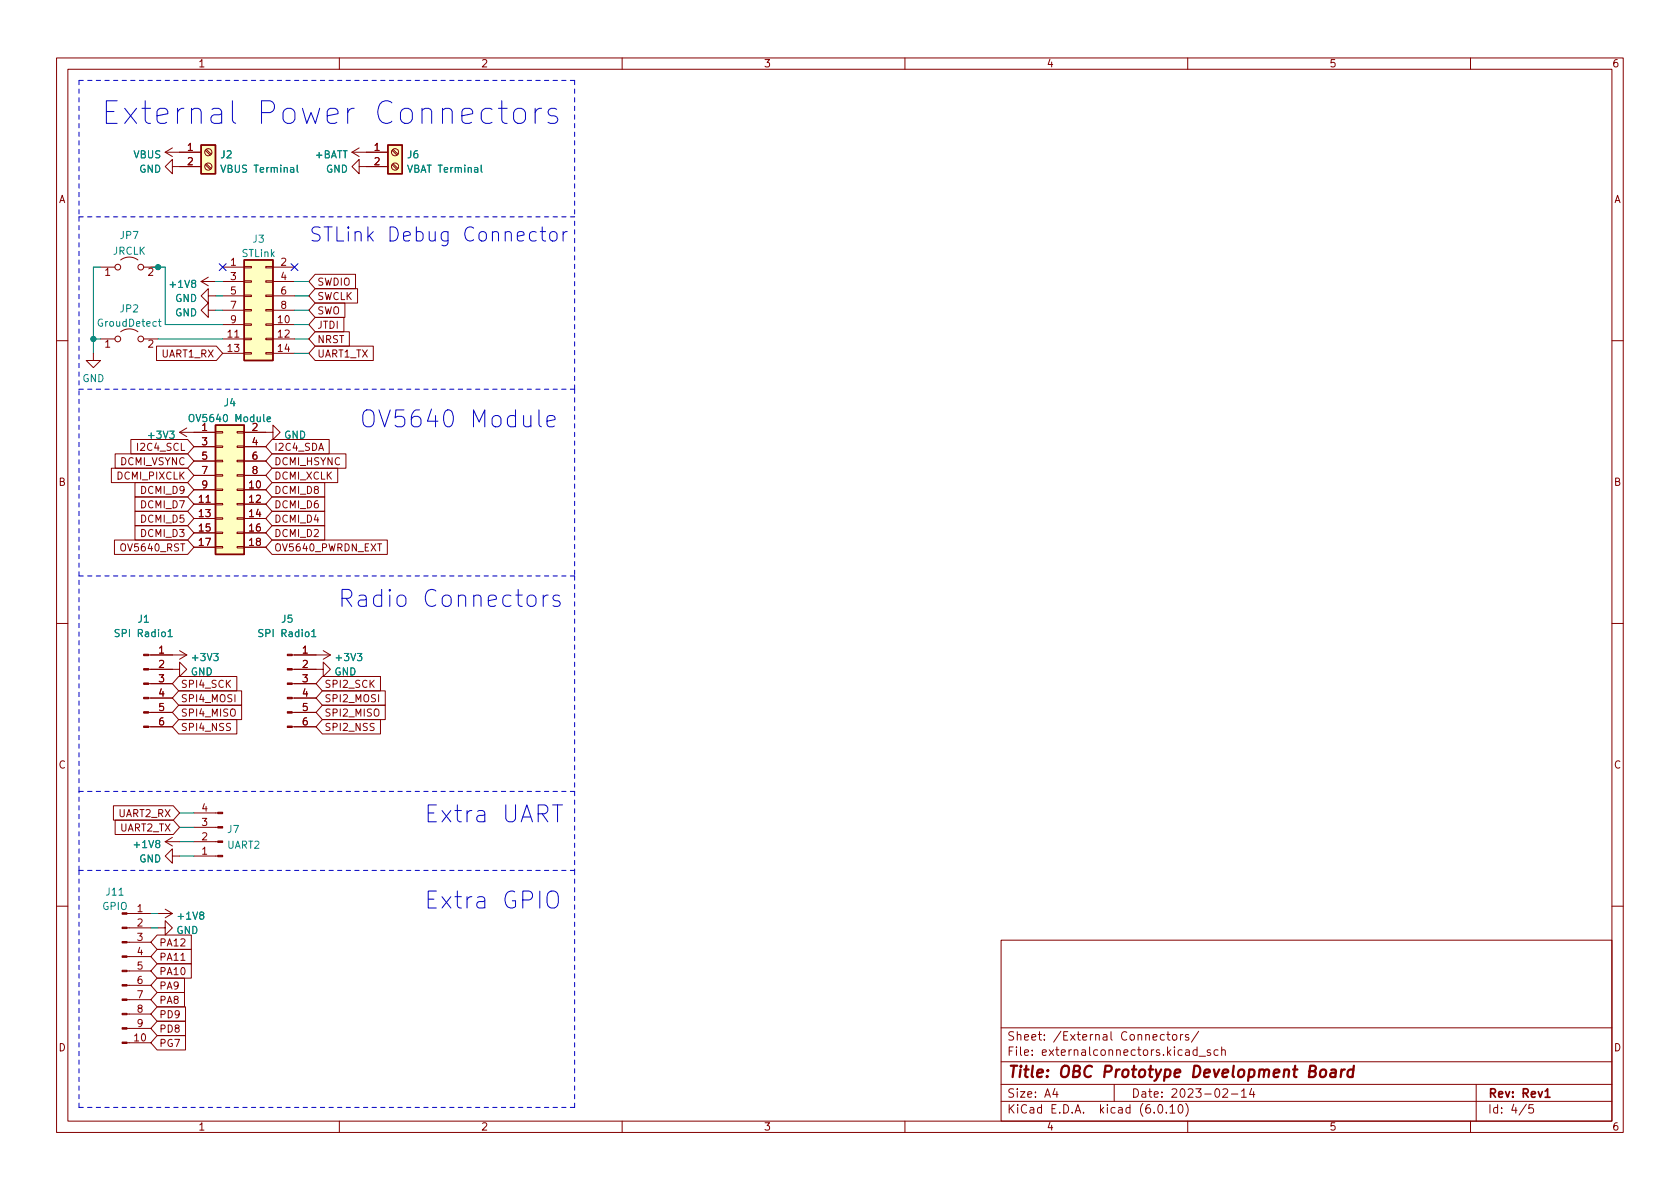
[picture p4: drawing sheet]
<svg xmlns="http://www.w3.org/2000/svg" width="297mm" height="210mm" viewBox="0 0 297 210" stroke-linecap="round" stroke-linejoin="round" font-family="sans-serif">
<g fill="none" stroke="#840000" stroke-width=".18">
<path d="M10 10.2h277v190.1h-277zM12 12.2h273v186.1h-273zM60 10.2v2M110 10.2v2M160 10.2v2M210 10.2v2M260 10.2v2M29.2 26.9l1.3 .8M29.2 26.9h6.4M30.5 29.5v-1.3l-1.3 1.3 1.3 1.2v-1.2h5.1M30.5 26.2l-1.3 .7M36.3 29.1l.9 .9"/>
<path d="M36.3 26.6l.9 .8M36.5 29l.8 .8M36.5 26.4l.8 .8M62.2 26.9h6.4M62.2 26.9l1.3 .8M63.5 29.5v-1.3l-1.3 1.3 1.3 1.2v-1.2h5.1M63.5 26.2l-1.3 .7M69.3 29.1l.9 .9M69.3 26.6l.9 .8M69.5 29l.9 .8M69.5 26.4l.9 .8M17.8 47.2h2.5"/>
<path d="M17.8 59.9h2.5M21.3 58.7a2.54 2.54 0 0 1 3.1 0M21.3 46a2.54 2.54 0 0 1 3.1 0M25.4 47.2h2.5M25.4 59.9h2.5M35.6 49.8h2.5M35.6 49.8l1.2 .7M36.8 52.3v-1.3l-1.2 1.3 1.2 1.3v-1.3h1.3M36.8 54.9v-1.3l-1.2 1.3 1.2 1.2v-1.2h1.3M36.8 49l-1.2 .8M39.4 47.2h3.8M39.4 57.4h3.8"/>
<path d="M39.4 59.9h3.8M39.4 49.8h3.8M39.4 52.3h3.8M39.4 54.9h3.8M43.2 59.8h1.2v.3h-1.2zM43.2 57.3h1.2v.2h-1.2zM43.2 54.7h1.2v.3h-1.2zM43.2 52.2h1.2v.2h-1.2zM43.2 49.7h1.2v.2h-1.2zM43.2 47.1h1.2v.3h-1.2zM47 59.8h1.3v.3h-1.3zM47 57.3h1.3v.2h-1.3z"/>
<path d="M47 54.7h1.3v.3h-1.3zM47 52.2h1.3v.2h-1.3zM47 49.7h1.3v.2h-1.3zM47 47.1h1.3v.3h-1.3zM48.3 47.2h3.8M48.3 57.4h3.8M48.3 59.9h3.8M48.3 49.8h3.8M48.3 52.3h3.8M48.3 54.9h3.8M55.7 53.6h5.3v2.5h-5.3l-1.1-1.2zM55.7 58.7h6.1v2.5h-6.1l-1.1-1.3z"/>
<path d="M55.7 56.1h5.1v2.6h-5.1l-1.1-1.3zM55.7 48.5h7.2v2.5h-7.2l-1.1-1.2zM55.7 51h7.5v2.6h-7.5l-1.1-1.3zM10 60.2h2M16.5 62.5v1.2h1.3l-1.3 1.3-1.3-1.3h1.3M23.1 77.7h10.1l1.1 1.3-1.1 1.3h-10.1zM27.7 61.2h10.6l1.1 1.3-1.1 1.2h-10.6zM31.7 76.4l1.3 .8M31.7 76.4h6.4M33 75.7l-1.3 .7M34.3 79h3.8M38.1 78.9h1.3v.2h-1.3z"/>
<path d="M38.1 76.3h1.3v.3h-1.3zM39.4 62.5h3.8M41.9 78.9h1.3v.2h-1.3zM41.9 76.3h1.3v.3h-1.3zM43.2 62.4h1.2v.2h-1.2zM43.2 76.4h5.1v-1.2l1.2 1.2-1.2 1.3v-1.3M43.2 79h3.8M47 62.4h1.3v.2h-1.3zM48.1 77.7h10.1v2.6h-10.1l-1.1-1.3zM48.3 62.5h3.8M55.7 61.2h10.3v2.5h-10.3l-1.1-1.2zM285 60.2h2"/>
<path d="M19.7 82.8h13.5l1.1 1.3-1.1 1.2h-13.5zM20.2 95.5h13l1.1 1.3-1.1 1.2h-13zM20.4 80.3h12.8l1.1 1.2-1.1 1.3h-12.8zM23.9 93h9.3l1.1 1.2-1.1 1.3h-9.3zM23.9 90.4h9.3l1.1 1.3-1.1 1.3h-9.3zM23.9 85.3h9.3l1.1 1.3-1.1 1.3h-9.3zM23.9 87.9h9.3l1.1 1.2-1.1 1.3h-9.3zM34.3 86.6h3.8M34.3 89.1h3.8M34.3 91.7h3.8M34.3 94.2h3.8M34.3 96.8h3.8"/>
<path d="M34.3 81.5h3.8M34.3 84.1h3.8M38.1 96.6h1.3v.3h-1.3zM38.1 94.1h1.3v.3h-1.3zM38.1 91.6h1.3v.2h-1.3zM38.1 89h1.3v.3h-1.3zM38.1 86.5h1.3v.2h-1.3zM38.1 83.9h1.3v.3h-1.3zM38.1 81.4h1.3v.3h-1.3zM41.9 96.6h1.3v.3h-1.3zM41.9 94.1h1.3v.3h-1.3zM41.9 91.6h1.3v.2h-1.3z"/>
<path d="M41.9 89h1.3v.3h-1.3zM41.9 86.5h1.3v.2h-1.3zM41.9 83.9h1.3v.3h-1.3zM41.9 81.4h1.3v.3h-1.3zM43.2 86.6h3.8M43.2 89.1h3.8M43.2 91.7h3.8M43.2 94.2h3.8M43.2 96.8h3.8M43.2 81.5h3.8M43.2 84.1h3.8M48.1 90.4h9.3v2.6h-9.3l-1.1-1.3z"/>
<path d="M48.1 87.9h9.3v2.5h-9.3l-1.1-1.3zM48.1 95.5h20.4v2.5h-20.4l-1.1-1.2zM48.1 82.8h11.6v2.5h-11.6l-1.1-1.2zM48.1 85.3h9.3v2.6h-9.3l-1.1-1.3zM48.1 80.3h13.1v2.5h-13.1l-1.1-1.3zM48.1 93h9.3v2.5h-9.3l-1.1-1.3zM10 110.2h2M26.3 118.4h5.4v-1.3l1.3 1.3-1.3 1.2v-1.2M26.3 115.8h6.7M31.6 119.6h10.3v2.6h-10.3l-1.1-1.3zM31.7 115.1l1.3 .7M33 115.8l-1.3 .8"/>
<path d="M51.7 118.4h5.4v-1.3l1.3 1.3-1.3 1.2v-1.2M51.7 115.8h6.7M57 119.6h10.3v2.6h-10.3l-1.1-1.3zM57.1 115.1l1.3 .7M58.4 115.8l-1.3 .8M285 110.2h2M26.3 128.5h4.2M26.3 126h4.2M26.3 123.4h4.2M26.3 120.9h4.2M31.6 127.2h10.3v2.6h-10.3l-1.1-1.3zM31.6 124.7h11.1v2.5h-11.1l-1.1-1.2z"/>
<path d="M31.6 122.2h11.1v2.5h-11.1l-1.1-1.3zM51.7 128.5h4.2M51.7 126h4.2M51.7 123.4h4.2M51.7 120.9h4.2M57 122.2h11.1v2.5h-11.1l-1.1-1.3zM57 127.2h10.3v2.6h-10.3l-1.1-1.3zM57 124.7h11.1v2.5h-11.1l-1.1-1.2zM20.1 142.5h10.5l1.1 1.3-1.1 1.2h-10.5zM20.4 145h10.2l1.1 1.3-1.1 1.3h-10.2zM29.2 148.8l1.3 .8M29.2 148.8h2.5"/>
<path d="M30.5 151.4v-1.3l-1.3 1.3 1.3 1.2v-1.2h1.2M30.5 148.1l-1.3 .7M34.3 148.8h4.2M34.3 143.8h4.2M34.3 146.3h4.2M34.3 151.4h4.2M10 160.2h2M22.5 179.3h4.2M22.5 176.8h4.2M22.5 174.2h4.2M22.5 171.7h4.2M22.5 169.2h4.2"/>
<path d="M22.5 166.6h4.2M22.5 164.1h4.2M22.9 161.5h3.8M27.8 173h4.8v2.5h-4.8l-1.1-1.3zM27.8 170.4h6v2.6h-6l-1.1-1.3zM27.8 167.9h6v2.5h-6l-1.1-1.2zM27.8 165.3h6v2.6h-6l-1.1-1.3zM27.8 175.5h4.8v2.5h-4.8l-1.1-1.2zM27.8 178h5v2.6h-5l-1.1-1.3zM27.9 164.1h1.3v-1.3l1.3 1.3-1.3 1.2v-1.2M27.9 161.5h2.6M29.2 160.8l1.3 .7"/>
<path d="M30.5 161.5l-1.3 .8M32 169.8h.7M177 166.3h108v32h-108zM285 160.2h2M22.5 184.4h4.2M22.5 181.9h4.2M27.8 183.1h5v2.6h-5l-1.1-1.3zM27.8 180.6h5v2.5h-5l-1.1-1.2zM60 198.3v2M110 198.3v2M160 198.3v2M177 194.8h108"/>
<path d="M177 191.8h108M177 187.8h108M177 181.8h108M186.5 192.5l-.4 1h1M186.9 193v1M197 191.8v3M204.9 195.4l.2-.1a.81 .81 0 0 1 .6 .7 .81 .81 0 0 1-.3 .8h-.2a.81 .81 0 0 1-.6-.6 .81 .81 0 0 1 .3-.8zM205.9 183l-.5-.1-.3 .3v.4l.2 .3h.6M206.2 196.7v.1M206.3 182.9h.6M206.5 182.4v1.3l.4 .2M206.9 195.8l.4-.5v1.5"/>
<path d="M206.9 196.8h.8M207.4 183.1l.2-.2 .4 .2 .1 .5-.2 .3h-.3l-.2-.1zM208.5 195.4l.1-.1a.81 .81 0 0 1 .6 .7 .81 .81 0 0 1-.3 .8h-.1a.81 .81 0 0 1-.6-.6 .81 .81 0 0 1 .3-.8zM208.7 182.9v1M209.1 182.9l-.2 .1-.2 .2M209.6 195.1a1.72 1.72 0 0 1 0 2.3M210 198.3v2M210.1 183l-.3-.1-.2 .2v.3l.5 .1v.4h-.5M211.6 185.7l-.4-.1-.3 .3v.4l.2 .3h.5M211.6 185.1v1.5M211.9 182.4l-1.3 1.9M212 186.8h1.1"/>
<path d="M214 185.7l-.4-.1-.2 .2 .1 .3 .5 .1v.4h-.6M215.4 185.7l-.5-.1-.3 .3v.4l.2 .3h.6M216 185.8l.2-.2 .4 .1v.9M216 185.1v1.5M216.2 192.7l.6-.2 .2 .2 .1 .3-1 1h1M217.7 193.5h1.2M219.5 193l.4-.5v1.5M219.5 194h.9M221.3 192.5l-.4 1h1M221.6 193v1M260 198.3v2M261 191.8v6.5"/>
<path d="M269.9 195.3l-1.3 1.9M271.1 195.3h-.7l-.1 .7 .2-.1 .5 .1 .2 .2-.1 .5-.2 .1-.6-.1"/>
<circle cx="36.8" cy="29.5" r=".63"/>
<circle cx="36.8" cy="26.9" r=".63"/>
<circle cx="69.8" cy="29.5" r=".63"/>
<circle cx="69.8" cy="26.9" r=".63"/>
<circle cx="20.8" cy="59.9" r=".51"/>
<circle cx="20.8" cy="47.2" r=".51"/>
<circle cx="24.9" cy="47.2" r=".51"/>
<circle cx="24.9" cy="59.9" r=".51"/>
</g>
<path d="M273.2 193l.4-.5v1.5M273.2 194h.9" fill="none" stroke="#840000" stroke-width=".3"/>
<path d="M233.6 189.3a.52 .52 0 0 1 .5-.2 .52 .52 0 0 1 .4 .4l-.1 .6a.55 .55 0 0 1-.5 .4 .55 .55 0 0 1-.5-.4zM235.4 189.2l.2-.1 .5 .1v1.3M236.2 189.6l-.7 .1a.4 .4 0 0 0-.3 .3 .4 .4 0 0 0 .2 .5l.7-.1M237.2 189.1l-.2 1.4M237.8 189.1l-.4 .1-.2 .3M239.3 189.2a.66 .66 0 0 0-1 .3l-.1 .6 .2 .3 .2 .1 .5-.1M239.4 188.5l-.3 2" fill="none" stroke="#840000" stroke-width=".4"/>
<g fill="#ffffc2" stroke="#ffffc2" stroke-width=".18">
<path d="M43.2 46h5.1v17.7h-5.1z"/>
<path d="M38.1 75.2h5.1v22.8h-5.1z"/>
<path d="M68.6 25.6h2.5v5.1h-2.5z"/>
<path d="M35.6 25.6h2.5v5.1h-2.5z"/>
</g>
<path d="M35.6 25.6h2.5v5.1h-2.5zM68.6 25.6h2.5v5.1h-2.5zM43.2 46h5.1v17.7h-5.1zM38.1 75.2h5.1v22.8h-5.1z" fill="none" stroke="#840000" stroke-width=".25"/>
<path d="M52.5 29.2v1.1l.2 .2M85.1 29.2v1.1l.2 .2M28 56.9h.5M28.2 56.4v1.1l.3 .2M33.6 73.4l.1-.1a.43 .43 0 0 1 .6 .4v.4a.42 .42 0 0 1-.4 .5 .42 .42 0 0 1-.5-.5v-.4zM47.2 74.1l.6-.1v-.2l-.4-.1-.2 .2 .1 .6h.5M29.7 111.7l.4-.4v1.3M29.7 112.6h.7M55.1 111.7l.4-.4v1.3M55.1 112.6h.7" fill="none" stroke="#008484" stroke-width=".18"/>
<g fill="#840000" stroke="#840000" stroke-width=".18">
<path d="M25.4 128.4h.9v.2h-.9z"/>
<path d="M25.4 125.9h.9v.2h-.9z"/>
<path d="M25.4 123.3h.9v.3h-.9z"/>
<path d="M25.4 120.8h.9v.2h-.9z"/>
<path d="M25.4 118.2h.9v.3h-.9z"/>
<path d="M25.4 115.7h.9v.2h-.9z"/>
<path d="M21.6 184.3h.9v.2h-.9z"/>
<path d="M21.6 181.7h.9v.3h-.9z"/>
<path d="M21.6 179.2h.9v.2h-.9z"/>
<path d="M21.6 176.7h.9v.2h-.9z"/>
<path d="M21.6 174.1h.9v.3h-.9z"/>
<path d="M21.6 171.6h.9v.2h-.9z"/>
<path d="M21.6 169h.9v.3h-.9z"/>
<path d="M21.6 166.5h.9v.2h-.9z"/>
<path d="M21.6 164h.9v.2h-.9z"/>
<path d="M21.6 161.4h.9v.3h-.9z"/>
<path d="M50.8 128.4h.9v.2h-.9z"/>
<path d="M50.8 125.9h.9v.2h-.9z"/>
<path d="M50.8 123.3h.9v.3h-.9z"/>
<path d="M50.8 120.8h.9v.2h-.9z"/>
<path d="M50.8 118.2h.9v.3h-.9z"/>
<path d="M50.8 115.7h.9v.2h-.9z"/>
<path d="M38.5 143.6h.9v.3h-.9z"/>
<path d="M38.5 146.2h.9v.2h-.9z"/>
<path d="M38.5 148.7h.9v.3h-.9z"/>
<path d="M38.5 151.3h.9v.2h-.9z"/>
</g>
<g fill="none" stroke="#0000c2" stroke-width=".18">
<path d="M88.1 19.2h1.6M88.7 17.8v3.4l.2 .4 .4 .2h.4M91 19.5a1.09 1.09 0 0 1 1.1-.4 1.09 1.09 0 0 1 .8 .8v1.2a1.09 1.09 0 0 1-1 .8 1.09 1.09 0 0 1-1.1-.8v-1.2zM94.6 19.2v2.6M95.8 19.2a1.02 1.02 0 0 0-1.2 .7M98.4 19.3l-.4-.1h-.5l-.4 .1-.2 .4 .2 .6 1.3 .4 .2 .4-.2 .5-.4 .2h-.7l-.4-.2M95.5 41h1M95.9 40.1v2.2l.1 .2 .5 .1M97.3 41.2a.68 .68 0 0 1 .7-.3 .68 .68 0 0 1 .5 .5v.7a.68 .68 0 0 1-.7 .5 .68 .68 0 0 1-.6-.5v-.7zM99.6 41v1.6M100.3 41a.64 .64 0 0 0-.7 .4M95.3 72.5v2.6l.1 .2 .3 .2"/>
<path d="M96.7 74.5l1.4-.3-.1-.6-.3-.1h-.6l-.2 .1-.2 .3v1.2l.2 .2 .2 .2h.6l.3-.2M93.3 105.5a.81 .81 0 0 1 .8-.3 .81 .81 0 0 1 .7 .6v.9a.81 .81 0 0 1-.8 .6 .81 .81 0 0 1-.8-.6v-.9zM96.1 105.2v2M96.9 105.2a.77 .77 0 0 0-.8 .6M98.9 105.4l-.7-.2-.3 .2-.1 .3 .1 .4 1 .3 .2 .3-.2 .4-.3 .1h-.5l-.3-.1M97.1 157.7a1 1 0 0 1 1.1 0 1 1 0 0 1 .5 .9v1a1 1 0 0 1-1 1 1 1 0 0 1-1-1v-1l.2-.6zM97.7 142.3h1.7"/>
</g>
<g fill="none" stroke="#0000c2" stroke-width=".18" stroke-dasharray=".8 .8">
<path d="M14 14.2v24.1M14 14.2h87.6M101.6 14.2v24.1M14 38.3v30.5M101.6 38.3h-87.6M14 68.8h87.6M101.6 68.8v-30.5M101.6 68.8v33M14 101.8v-33M101.6 101.8v38.1M101.6 101.8h-87.6M14 139.9v-38.1"/>
<path d="M101.6 139.9v14M101.6 139.9h-87.6M14 153.9v-14M14 153.9v41.9M101.6 153.9h-87.6M14 195.8h87.6M101.6 195.8v-41.9"/>
</g>
<g fill="none" stroke="#008400" stroke-width=".18">
<path d="M16.5 59.9h1.3M17.8 47.2h-1.3v15.3M26.7 47.2h2.5v10.2h10.2M27.9 59.9h11.5M38.1 52.3h1.3M38.1 54.9h1.3M38.1 49.8h1.3M52.1 59.9h2.5M52.1 52.3h2.5M52.1 57.4h2.5M52.1 54.9h2.5M52.1 49.8h2.5"/>
<path d="M52.1 62.5h2.5M31.7 143.8h2.6M31.7 146.3h2.6M31.7 151.4h2.6M31.7 148.8h2.6M26.7 164.1h1.2M26.7 161.5h1.2"/>
</g>
<path d="M38.8 46.6l1.2 1.2M40 46.6l-1.2 1.2M51.5 46.6l1.2 1.2M52.7 46.6l-1.2 1.2" fill="none" stroke="#000084" stroke-width=".18"/>
<g fill="#008400" stroke="#008400" stroke-width=".18">
<circle cx="16.5" cy="59.9" r=".46"/>
<circle cx="27.9" cy="47.2" r=".46"/>
</g>
<text font-size="5.6" fill="#0000c2" x="17.8" y="22">External Power Connectors</text>
<g font-size="4.2" fill="#0000c2">
<text x="63.5" y="75.6">OV5640 Module</text>
<text x="59.7" y="107.4">Radio Connectors</text>
<text x="74.9" y="145.5">Extra UART</text>
<text x="74.9" y="160.7">Extra GPIO</text>
</g>
<text font-size="3.5" fill="#0000c2" x="54.6" y="42.7">STLink Debug Connector</text>
<text font-size="2.8" fill="#840000" x="178" y="190.6">Title: OBC Prototype Development Board</text>
<g font-size="2.1" fill="#840000">
<text x="178" y="184">Sheet: /External Connectors/</text>
<text x="178" y="186.7">File: externalconnectors.kicad_sch</text>
<text x="178" y="196.9">KiCad E.D.A. kicad (6.0.10)</text>
<text x="178" y="194.1">Size: A4</text>
<text x="200" y="194.1">Date: 2023-02-14</text>
<text x="263" y="194.1">Rev: Rev1</text>
<text x="263" y="196.9">Id: 4/5</text>
</g>
<g font-size="1.8" fill="#840000">
<text x="35" y="11.9">1</text>
<text x="85" y="11.9">2</text>
<text x="135" y="11.9">3</text>
<text x="185" y="11.9">4</text>
<text x="235" y="11.9">5</text>
<text x="285" y="11.9">6</text>
<text x="33.2" y="26.7">1</text>
<text x="33.2" y="29.2">2</text>
<text x="66.2" y="26.7">1</text>
<text x="66.2" y="29.2">2</text>
<text x="10.3" y="35.9">A</text>
<text x="285.3" y="35.9">A</text>
<text x="40.8" y="47">1</text>
<text x="49.7" y="47">2</text>
<text x="18.6" y="48.8">1</text>
<text x="26.2" y="48.8">2</text>
<text x="40.8" y="49.5">3</text>
<text x="40.8" y="52.1">5</text>
<text x="49.7" y="49.5">4</text>
<text x="49.7" y="52.1">6</text>
<text x="56" y="50.5">SWDIO</text>
<text x="56" y="53">SWCLK</text>
<text x="40.3" y="59.7">11</text>
<text x="40.8" y="54.6">7</text>
<text x="40.8" y="57.1">9</text>
<text x="49.2" y="57.1">10</text>
<text x="49.2" y="59.7">12</text>
<text x="49.7" y="54.6">8</text>
<text x="56" y="55.6">SWO</text>
<text x="56" y="58.1">JTDI</text>
<text x="18.6" y="61.5">1</text>
<text x="26.2" y="61.5">2</text>
<text x="28.6" y="63.2">UART1_RX</text>
<text x="40.3" y="62.2">13</text>
<text x="49.2" y="62.2">14</text>
<text x="56" y="63.2">UART1_TX</text>
<text x="56" y="60.7">NRST</text>
<text x="35.7" y="76.2">1</text>
<text x="44.6" y="76.2">2</text>
<text x="21.3" y="82.3">DCMI_VSYNC</text>
<text x="24.6" y="79.7">I2C4_SCL</text>
<text x="35.7" y="78.7">3</text>
<text x="35.7" y="81.3">5</text>
<text x="35.7" y="83.8">7</text>
<text x="44.6" y="78.7">4</text>
<text x="44.6" y="81.3">6</text>
<text x="44.6" y="83.8">8</text>
<text x="48.4" y="79.7">I2C4_SDA</text>
<text x="48.4" y="82.3">DCMI_HSYNC</text>
<text x="10.3" y="85.9">B</text>
<text x="20.9" y="84.8">DCMI_PIXCLK</text>
<text x="25.1" y="87.3">DCMI_D9</text>
<text x="25.1" y="89.9">DCMI_D7</text>
<text x="35.2" y="88.9">11</text>
<text x="35.7" y="86.4">9</text>
<text x="44.1" y="86.4">10</text>
<text x="44.1" y="88.9">12</text>
<text x="48.4" y="89.9">DCMI_D6</text>
<text x="48.4" y="84.8">DCMI_XCLK</text>
<text x="48.4" y="87.3">DCMI_D8</text>
<text x="285.3" y="85.9">B</text>
<text x="25.1" y="95">DCMI_D3</text>
<text x="25.1" y="92.4">DCMI_D5</text>
<text x="35.2" y="91.4">13</text>
<text x="35.2" y="94">15</text>
<text x="44.1" y="91.4">14</text>
<text x="44.1" y="94">16</text>
<text x="48.4" y="92.4">DCMI_D4</text>
<text x="48.4" y="95">DCMI_D2</text>
<text x="21.9" y="97.5">OV5640_RST</text>
<text x="35.2" y="96.5">17</text>
<text x="44.1" y="96.5">18</text>
<text x="48.4" y="97.5">OV5640_PWRDN_EXT</text>
<text x="28.1" y="115.6">1</text>
<text x="28.1" y="118.1">2</text>
<text x="53.5" y="115.6">1</text>
<text x="53.5" y="118.1">2</text>
<text x="28.1" y="120.6">3</text>
<text x="28.1" y="123.2">4</text>
<text x="28.1" y="125.7">5</text>
<text x="31.9" y="124.2">SPI4_MOSI</text>
<text x="31.9" y="121.6">SPI4_SCK</text>
<text x="53.5" y="120.6">3</text>
<text x="53.5" y="123.2">4</text>
<text x="53.5" y="125.7">5</text>
<text x="57.3" y="124.2">SPI2_MOSI</text>
<text x="57.3" y="121.6">SPI2_SCK</text>
<text x="28.1" y="128.3">6</text>
<text x="31.9" y="129.2">SPI4_NSS</text>
<text x="31.9" y="126.7">SPI4_MISO</text>
<text x="53.5" y="128.3">6</text>
<text x="57.3" y="129.2">SPI2_NSS</text>
<text x="57.3" y="126.7">SPI2_MISO</text>
<text x="10.3" y="135.9">C</text>
<text x="285.3" y="135.9">C</text>
<text x="35.7" y="143.5">4</text>
<text x="21" y="144.5">UART2_RX</text>
<text x="21.2" y="147">UART2_TX</text>
<text x="35.7" y="148.6">2</text>
<text x="35.7" y="146">3</text>
<text x="35.7" y="151.1">1</text>
<text x="24.3" y="161.3">1</text>
<text x="24.3" y="163.8">2</text>
<text x="24.3" y="166.4">3</text>
<text x="28.1" y="167.3">PA12</text>
<text x="24.3" y="168.9">4</text>
<text x="24.3" y="171.4">5</text>
<text x="24.3" y="174">6</text>
<text x="28.1" y="172.4">PA10</text>
<text x="28.1" y="169.9">PA11</text>
<text x="24.3" y="176.5">7</text>
<text x="24.3" y="179.1">8</text>
<text x="28.1" y="175">PA9</text>
<text x="28.1" y="177.5">PA8</text>
<text x="10.3" y="185.9">D</text>
<text x="23.8" y="184.1">10</text>
<text x="24.3" y="181.6">9</text>
<text x="28.1" y="185.1">PG7</text>
<text x="28.1" y="182.6">PD8</text>
<text x="28.1" y="180">PD9</text>
<text x="285.3" y="185.9">D</text>
<text x="35" y="199.9">1</text>
<text x="85" y="199.9">2</text>
<text x="135" y="199.9">3</text>
<text x="185" y="199.9">4</text>
<text x="235" y="199.9">5</text>
<text x="285" y="199.9">6</text>
</g>
<g font-size="1.8" fill="#008484">
<text x="23.6" y="28">VBUS</text>
<text x="39" y="28">J2</text>
<text x="55.7" y="28">+BATT</text>
<text x="72.1" y="28">J6</text>
<text x="24.6" y="30.5">GND</text>
<text x="39.5" y="30.5">VBUS Terminal</text>
<text x="57.6" y="30.5">GND</text>
<text x="72.4" y="30.5">VBAT Terminal</text>
<text x="19.9" y="45">JRCLK</text>
<text x="21.3" y="42.3">JP7</text>
<text x="42.8" y="45.4">STLink</text>
<text x="44.7" y="42.9">J3</text>
<text x="30.2" y="50.9">+1V8</text>
<text x="30.9" y="53.4">GND</text>
<text x="17.5" y="57.8">GroudDetect</text>
<text x="21.3" y="55.2">JP2</text>
<text x="30.9" y="55.9">GND</text>
<text x="14.5" y="67.6">GND</text>
<text x="39.7" y="71.8">J4</text>
<text x="26.4" y="77.6">+3V3</text>
<text x="34.1" y="74.6">OV5640 Module</text>
<text x="50.2" y="77.6">GND</text>
<text x="20.8" y="112.6">SPI Radio1</text>
<text x="24.4" y="110.1">J1</text>
<text x="46.2" y="112.6">SPI Radio1</text>
<text x="49.8" y="110.1">J5</text>
<text x="33.7" y="119.4">GND</text>
<text x="34.2" y="116.9">+3V3</text>
<text x="59.1" y="119.4">GND</text>
<text x="59.6" y="116.9">+3V3</text>
<text x="23.9" y="150">+1V8</text>
<text x="40.3" y="147.3">J7</text>
<text x="24.6" y="152.5">GND</text>
<text x="40.1" y="150.1">UART2</text>
<text x="18.1" y="160.9">GPIO</text>
<text x="18.8" y="158.4">J11</text>
<text x="31.2" y="165.1">GND</text>
<text x="31.6" y="162.6">+1V8</text>
</g>
</svg>
